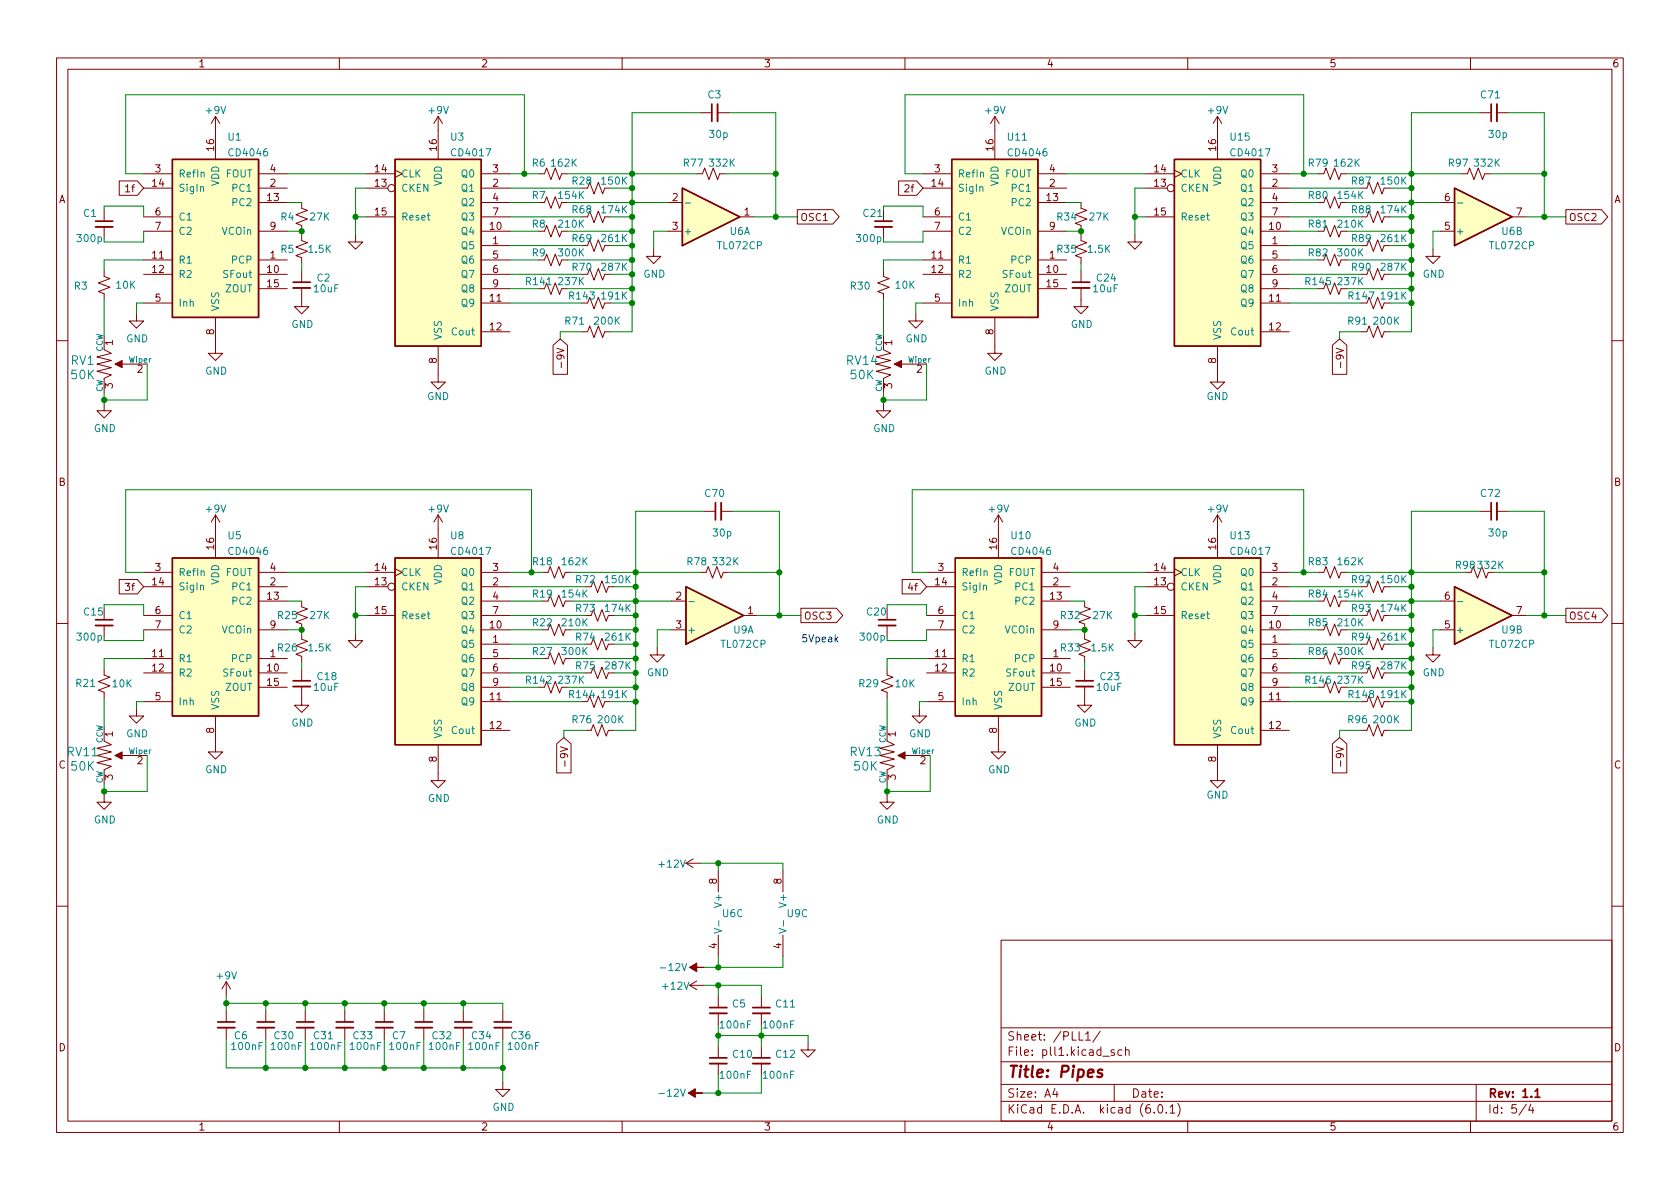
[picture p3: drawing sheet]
<svg xmlns="http://www.w3.org/2000/svg" width="297mm" height="210mm" viewBox="0 0 297 210" stroke-linecap="round" stroke-linejoin="round" font-family="sans-serif">
<g fill="none" stroke="#840000" stroke-width=".18">
<path d="M10 10.2h277v190.1h-277zM12 12.2h273v186.1h-273zM60 10.2v2M110 10.2v2M123.8 19.9h2.1M126.9 19.9h2M160 10.2v2M210 10.2v2M260 10.2v2M261.6 19.9h2.1M264.7 19.9h2M18.4 37.1v2"/>
<path d="M21.1 32h3.2l1.1 1.3-1.1 1.2h-3.2zM25.4 30.7h5.1M25.4 38.3h5.1M25.4 33.3h5.1M38.1 20.6l-.8 1.2M38.1 20.6v7.6M38.1 20.6l.8 1.2M45.7 30.7h5.1M45.7 35.8h5.1M45.7 33.3h5.1M53.3 35.8v1l1.1 .4-2.1 .8 2.1 .7-2.1 .8 1 .4v1M64.8 30.7h5"/>
<path d="M64.8 38.3h5M64.8 33.3h3.8M69.8 30.1l1.3 .6-1.3 .7M77.5 20.6l-.8 1.2M77.5 20.6v7.6M77.5 20.6l.7 1.2M85.1 30.7h5.1M85.1 35.8h5.1M85.1 38.3h5.1M85.1 33.3h5.1M95.2 35.8h1.1l.3-1 .8 2 .8-2 .7 2 .4-1M95.2 30.7h1.1l.3-1 .8 2 .8-2 .7 2 .4-1h1"/>
<path d="M103.9 33.3l.4-1 .7 2 .8-2 .8 2 .3-1M103.9 38.3l.4-1 .7 2.1 .8-2.1 .8 2.1 .3-1.1h1M118.1 35.8h2.5M123.2 30.7h1l.4-1 .7 2 .8-2 .8 2 .4-1h1M130.8 38.3h2.5M141 37.1h6.3l1.1 1.2-1.1 1.3h-6.3zM156.2 37.1v2M158.9 32h3.2l1.1 1.3-1.1 1.2h-3.2zM163.2 30.7h5.1M163.2 38.3h5.1M163.2 33.3h5.1M175.9 20.6l-.8 1.2"/>
<path d="M175.9 20.6v7.6M175.9 20.6l.8 1.2M183.5 30.7h5.1M183.5 35.8h5.1M183.5 33.3h5.1M191.1 35.8v1l1.1 .4-2.1 .8 2.1 .7-2.1 .8 1 .4v1M202.6 30.7h5M202.6 38.3h5M202.6 33.3h3.8M207.6 30.1l1.3 .6-1.3 .7M215.3 20.6v7.6M215.3 20.6l-.8 1.2"/>
<path d="M215.3 20.6l.7 1.2M222.9 30.7h5.1M222.9 35.8h5.1M222.9 38.3h5.1M222.9 33.3h5.1M233 30.7h1.1l.3-1 .8 2 .8-2 .7 2 .4-1h1M234.1 35.8l.3-1 .8 2 .8-2 .7 2 .4-1M241.7 33.3l.4-1 .7 2 .8-2 .7 2 .4-1M241.7 38.3l.4-1 .7 2.1 .8-2.1 .7 2.1 .4-1.1h1M254.6 35.8h2.6M258.4 30.7h1.1l.3-1 .8 2 .8-2 .7 2 .4-1h1M267.3 38.3h2.6"/>
<path d="M276.9 37.1h6.2l1.2 1.2-1.2 1.3h-6.2zM18.4 47.9v1l1 .4-2 .7 2 .8-2 .8 1 .3v1.1M18.4 59.3v2.5l1.3 .7-2.6 .6 2.6 .6-2.6 .7 2.6 .6-2.6 .7 2.6 .6-1.3 .6v2.6M18.4 40.1v2.1M24.1 55.5v1.3h1.3l-1.3 1.2-1.2-1.2h1.2M25.4 40.9h5.1M25.4 53.6h5.1M25.4 46h5.1M25.4 48.5h5.1M38.1 56.1v6.4h1.3l-1.3 1.2-1.3-1.2h1.3M45.7 40.9h5.1M45.7 46h5.1"/>
<path d="M45.7 48.5h5.1M45.7 51h5.1M53.3 41.5v1l1.1 .4-2.1 .8 2.1 .7-2.1 .8 1 .4v1M53.3 50.9v3.3h1.3l-1.3 1.3-1.2-1.3h1.2M53.3 47.9v2M62.9 41.5v1.3h1.2l-1.2 1.3-1.3-1.3h1.3M85.1 40.9h5.1M85.1 58.7h5.1M85.1 53.6h5.1M85.1 43.4h5.1M85.1 46h5.1M85.1 48.5h5.1"/>
<path d="M85.1 51h5.1M95.2 51h1.1l.3-1 .8 2.1 .8-2.1 .7 2.1 .4-1.1M96.3 40.9l.3-1 .8 2 .8-2 .7 2 .4-1M96.3 46l.3-1 .8 2 .8-2 .7 2 .4-1M102.9 58.7h1l.4-1 .7 2 .8-2 .8 2 .3-1h1M103.9 43.4l.4-1 .7 2 .8-2 .8 2 .3-1M103.9 48.5l.4-1 .7 2 .8-2 .8 2 .3-1M103.9 53.6l.4-1 .7 2 .8-2 .8 2 .3-1M115.6 44.1v1.2h1.2l-1.2 1.3-1.3-1.3h1.3M118.1 40.9h2.5M156.2 59.3v2.5l1.3 .7-2.6 .6 2.6 .6-2.6 .7 2.6 .6-2.6 .7 2.6 .6-1.3 .6v2.6M156.2 47.9v1l1 .4-2 .7 2 .8-2 .8 1 .3v1.1"/>
<path d="M156.2 40.1v2.1M161.9 55.5v1.3h1.3l-1.3 1.2-1.2-1.2h1.2M163.2 40.9h5.1M163.2 53.6h5.1M163.2 46h5.1M163.2 48.5h5.1M175.9 56.1v6.4h1.3l-1.3 1.2-1.3-1.2h1.3M183.5 40.9h5.1M183.5 46h5.1M183.5 48.5h5.1M183.5 51h5.1M191.1 50.9v3.3h1.3l-1.3 1.3-1.2-1.3h1.2"/>
<path d="M191.1 41.5v1l1.1 .4-2.1 .8 2.1 .7-2.1 .8 1 .4v1M191.1 47.9v2M200.7 41.5v1.3h1.2l-1.2 1.3-1.3-1.3h1.3M222.9 40.9h5.1M222.9 58.7h5.1M222.9 53.6h5.1M222.9 43.4h5.1M222.9 46h5.1M222.9 48.5h5.1M222.9 51h5.1M234.1 40.9l.3-1 .8 2 .8-2 .7 2 .4-1M234.1 46l.3-1 .8 2 .8-2 .7 2 .4-1"/>
<path d="M234.1 51l.3-1 .8 2.1 .8-2.1 .7 2.1 .4-1.1M240.7 58.7h1l.4-1 .7 2 .8-2 .7 2 .4-1h1M240.7 53.6h1l.4-1 .7 2 .8-2 .7 2 .4-1M241.7 43.4l.4-1 .7 2 .8-2 .7 2 .4-1M241.7 48.5l.4-1 .7 2 .8-2 .7 2 .4-1M253.4 44.1v1.2h1.2l-1.2 1.3-1.3-1.3h1.3M254.6 40.9h2.6M10 60.2h2M18.4 71.4v1.2h1.3l-1.3 1.3-1.3-1.3h1.3M21.6 64.4h4.4M77.5 61.2v6.4h1.2l-1.2 1.2-1.3-1.2h1.3M97.8 61l1.3-1.1 1.2 1.1v5.2h-2.5z"/>
<path d="M99.2 64v1M156.2 71.4v1.2h1.3l-1.3 1.3-1.3-1.3h1.3M159.4 64.4h4.4M215.3 61.2v6.4h1.2l-1.2 1.2-1.3-1.2h1.3M235.6 61l1.3-1.1 1.2 1.1v5.2h-2.5zM237 64v1M285 60.2h2M38.1 91.1v7.6M38.1 91.1l-.8 1.2M38.1 91.1l.8 1.2M77.5 91.1v7.6M77.5 91.1l-.8 1.2"/>
<path d="M77.5 91.1l.7 1.2M124.5 90.4h2M127.5 90.4h2M176.5 91.1l-.7 1.2M176.5 91.1v7.6M176.5 91.1l.8 1.2M215.3 91.1v7.6M215.3 91.1l-.8 1.2M215.3 91.1l.7 1.2M261.6 90.4h2.1M264.7 90.4h2M10 110.2h2"/>
<path d="M18.4 118.4v1l1 .4-2 .7 2 .8-2 .7 1 .4v1M18.4 107.6v2M18.4 110.6v2M21.1 102.5h3.2l1.1 1.3-1.1 1.2h-3.2zM25.4 108.8h5.1M25.4 111.4h5.1M25.4 103.8h5.1M25.4 101.2h5.1M25.4 116.5h5.1M25.4 119h5.1M45.7 111.4h5.1M45.7 106.3h5.1"/>
<path d="M45.7 103.8h5.1M45.7 101.2h5.1M45.7 116.5h5.1M45.7 119h5.1M53.3 106.3v1l1.1 .4-2.1 .8 2.1 .7-2.1 .8 1 .4v1M53.3 112v1l1.1 .4-2.1 .8 2.1 .7-2.1 .8 1 .4v1M53.3 118.4v2M62.9 112v1.3h1.2l-1.2 1.2-1.3-1.2h1.3M64.8 108.8h5M64.8 103.8h3.8M64.8 101.2h5M69.8 100.6l1.3 .6-1.3 .6"/>
<path d="M85.1 108.8h5.1M85.1 111.4h5.1M85.1 106.3h5.1M85.1 113.9h5.1M85.1 103.8h5.1M85.1 101.2h5.1M85.1 116.5h5.1M85.1 119h5.1M95.9 116.5h1l.4-1.1 .7 2.1 .8-2.1 .8 2.1 .3-1M95.9 111.4h1l.4-1 .7 2 .8-2 .8 2 .3-1M95.9 101.2h1l.4-1 .7 2 .8-2 .8 2 .3-1h1.1M96.9 106.3l.4-1 .7 2 .8-2 .8 2 .3-1"/>
<path d="M103.5 113.9h1l.4-1 .8 2 .7-2 .8 2 .4-1M103.5 103.8h1l.4-1.1 .8 2.1 .7-2.1 .8 2.1 .4-1M104.5 119l.4-1 .8 2 .7-2 .8 2 .4-1M104.5 108.8l.4-1 .8 2 .7-2 .8 2 .4-1h1M116.2 114.5v1.3h1.3l-1.3 1.3-1.3-1.3h1.3M118.7 111.4h2.6M118.7 106.3h2.6M123.8 101.2h1l.4-1 .8 2 .7-2 .8 2 .4-1h1M131.4 108.8h2.6M141.6 107.6h6.3l1.1 1.2-1.1 1.3h-6.3zM156.8 118.4v1l1.1 .4-2.1 .7 2.1 .8-2.1 .7 1 .4v1M156.8 107.6v2"/>
<path d="M156.8 110.6v2M159.5 102.5h3.2l1.1 1.3-1.1 1.2h-3.2zM163.8 108.8h5.1M163.8 111.4h5.1M163.8 103.8h5.1M163.8 101.2h5.1M163.8 116.5h5.1M163.8 119h5.1M184.1 111.4h5.1M184.1 106.3h5.1M184.1 103.8h5.1M184.1 101.2h5.1"/>
<path d="M184.1 116.5h5.1M184.1 119h5.1M191.8 106.3v1l1 .4-2 .8 2 .7-2 .8 1 .4v1M191.8 112v1l1 .4-2 .8 2 .7-2 .8 1 .4v1M191.8 118.4v2M200.7 112v1.3h1.2l-1.2 1.2-1.3-1.2h1.3M202.6 108.8h5M202.6 103.8h3.8M202.6 101.2h5M207.6 100.6l1.3 .6-1.3 .6M222.9 108.8h5.1M222.9 111.4h5.1"/>
<path d="M222.9 106.3h5.1M222.9 113.9h5.1M222.9 103.8h5.1M222.9 101.2h5.1M222.9 116.5h5.1M222.9 119h5.1M233 101.2h1.1l.3-1 .8 2 .8-2 .7 2 .4-1h1M234.1 111.4l.3-1 .8 2 .8-2 .7 2 .4-1M234.1 106.3l.3-1 .8 2 .8-2 .7 2 .4-1M234.1 116.5l.3-1.1 .8 2.1 .8-2.1 .7 2.1 .4-1M241.7 119l.4-1 .7 2 .8-2 .7 2 .4-1M241.7 108.8l.4-1 .7 2 .8-2 .7 2 .4-1h1"/>
<path d="M241.7 113.9l.4-1 .7 2 .8-2 .7 2 .4-1M241.7 103.8l.4-1.1 .7 2.1 .8-2.1 .7 2.1 .4-1M253.4 114.5v1.3h1.2l-1.2 1.3-1.3-1.3h1.3M254.6 111.4h2.6M254.6 106.3h2.6M260.1 101.2l.4-1 .7 2 .8-2 .8 2 .3-1M267.3 108.8h2.6M276.9 107.6h6.2l1.2 1.2-1.2 1.3h-6.2zM285 110.2h2M18.4 128.5v2.6l1.3 .6-2.6 .6 2.6 .7-2.6 .6 2.6 .6-2.6 .7 2.6 .6-1.3 .6v2.6M21.6 133.6h4.4M24.1 125.3v1.3h1.3l-1.3 1.3-1.2-1.3h1.2"/>
<path d="M25.4 124.1h5.1M38.1 126.6v6.4h1.3l-1.3 1.2-1.3-1.2h1.3M45.7 121.5h5.1M53.3 121.4v3.3h1.3l-1.3 1.3-1.2-1.3h1.2M77.5 131.7v6.3h1.2l-1.2 1.3-1.3-1.3h1.3M85.1 129.2h5.1M85.1 124.1h5.1M85.1 121.5h5.1M95.2 121.5h1.1l.3-1 .8 2 .8-2 .7 2 .4-1M98.4 131.5l1.3-1.1 1.3 1.1v5.2h-2.6zM99.9 134.5v1M102.9 124.1h1l.4-1 .7 2 .8-2 .8 2 .3-1"/>
<path d="M103.5 129.2h1l.4-1.1 .8 2.1 .7-2.1 .8 2.1 .4-1h1M156.8 128.5v2.6l1.3 .6-2.5 .6 2.5 .7-2.5 .6 2.5 .6-2.5 .7 2.5 .6-1.3 .6v2.6M160 133.6h4.5M162.6 125.3v1.3h1.2l-1.2 1.3-1.3-1.3h1.3M163.8 124.1h5.1M176.5 126.6v6.4h1.3l-1.3 1.2-1.2-1.2h1.2M184.1 121.5h5.1M191.8 121.4v3.3h1.2l-1.2 1.3-1.3-1.3h1.3M215.3 131.7v6.3h1.2l-1.2 1.3-1.3-1.3h1.3M222.9 129.2h5.1M222.9 124.1h5.1M222.9 121.5h5.1"/>
<path d="M234.1 121.5l.3-1 .8 2 .8-2 .7 2 .4-1M235.6 131.5l1.3-1.1 1.2 1.1v5.2h-2.5zM237 134.5v1M240.7 129.2h1l.4-1.1 .7 2.1 .8-2.1 .7 2.1 .4-1h1M241.7 124.1l.4-1 .7 2 .8-2 .7 2 .4-1M18.4 140.6v1.3h1.3l-1.3 1.2-1.3-1.2h1.3M121.3 152.6l1.3 .8M121.3 152.6h2.5M122.6 151.9l-1.3 .7M127 153.9v3.8M138.4 153.9v3.8M156.8 140.6v1.3h1.3l-1.3 1.2-1.2-1.2h1.2"/>
<path d="M10 160.2h2M40 173.6l-.8 1.3M40 173.6v2.5M40 178.7v2M40 173.6l.8 1.3M47 178.7v2M54 178.7v2M61 178.7v2M67.9 178.7v2M74.9 178.7v2M81.9 178.7v2M88.9 178.7v2"/>
<path d="M121.9 174.2l1.3 .8M121.9 174.2h2.6M123.2 173.5l-1.3 .7M127 165.3v3.9M127 176.1v2.1M127 179.2v2M134.6 176.1v2.1M134.6 179.2v2M138.4 165.3v3.9M177 166.3h108v32h-108zM285 160.2h2M40 181.7v2.1"/>
<path d="M47 181.7v2.1M54 181.7v2.1M60 198.3v2M61 181.7v2.1M67.9 181.7v2.1M74.9 181.7v2.1M81.9 181.7v2.1M88.9 191.4v1.3h1.3l-1.3 1.2-1.3-1.2h1.3M88.9 181.7v2.1M110 198.3v2M127 185v2.1M127 188.1v2"/>
<path d="M134.6 185v2.1M134.6 188.1v2M142.9 184.4v1.3h1.2l-1.2 1.2-1.3-1.2h1.3M160 198.3v2M177 194.8h108M177 191.8h108M177 187.8h108M177 181.8h108M186.5 192.5l-.4 1h1M186.9 193v1M190.8 182.4v1.5h.7M191.9 182.9l.5-.5v1.5"/>
<path d="M191.9 183.9h.9M194.5 182.4l-1.3 1.9M197 191.8v3M197 185.7l-.4-.1-.2 .2 .1 .3 .5 .1v.4h-.6M198.4 185.7l-.5-.1-.3 .3v.4l.2 .3h.6M199 185.8l.2-.2 .4 .1v.9M199 185.1v1.5M204.1 196.7v.1M204.9 195.4l.2-.1a.81 .81 0 0 1 .6 .7 .81 .81 0 0 1-.3 .8h-.2a.81 .81 0 0 1-.6-.6 .81 .81 0 0 1 .3-.8zM206.2 196.7v.1M206.9 195.8l.4-.5v1.5M206.9 196.8h.8"/>
<path d="M208.2 195.1a1.72 1.72 0 0 1 0 2.3M210 198.3v2M260 198.3v2M261 191.8v6.5M269.9 195.3l-1.3 1.9M270.6 195.3l-.3 1h.9M271 195.8v1"/>
<circle cx="69.2" cy="33.3" r=".63"/>
<circle cx="207" cy="33.3" r=".63"/>
<circle cx="69.2" cy="103.8" r=".63"/>
<circle cx="207" cy="103.8" r=".63"/>
</g>
<g fill="none" stroke="#840000" stroke-width=".3">
<path d="M125.9 18.4v3.1M263.7 18.4v3.1M16.9 39.1h3M154.7 39.1h3M51.8 49.9h3.1M189.6 49.9h3.1M126.5 88.9v3M263.7 88.9v3M16.9 109.6h3M155.3 109.6h3.1M51.8 120.4h3.1M190.2 120.4h3.1"/>
<path d="M125.5 178.2h3M133.1 178.2h3M38.5 180.7h3M45.5 180.7h3M52.5 180.7h3M59.4 180.7h3.1M66.4 180.7h3.1M73.4 180.7h3.1M80.4 180.7h3M87.4 180.7h3M125.5 187.1h3M133.1 187.1h3"/>
<path d="M271.4 193l.4-.5v1.5M271.4 194h.9"/>
</g>
<path d="M194.9 189.2a.49 .49 0 0 0-.8 .3l.1 .2 .6 .2 .1 .2-.1 .3-.2 .1-.6-.1" fill="none" stroke="#840000" stroke-width=".4"/>
<g fill="#ffffc2" stroke="#ffffc2" stroke-width=".18">
<path d="M257.2 103.8l10.1 5-10.1 5.1z"/>
<path d="M257.2 33.3l10.1 5-10.1 5.1z"/>
<path d="M207.6 98.7h15.3v33h-15.3z"/>
<path d="M207.6 28.2h15.3v33h-15.3z"/>
<path d="M69.8 28.2h15.3v33h-15.3z"/>
<path d="M168.3 28.2h15.2v27.9h-15.2z"/>
<path d="M168.9 98.7h15.2v27.9h-15.2z"/>
<path d="M30.5 28.2h15.2v27.9h-15.2z"/>
<path d="M69.8 98.7h15.3v33h-15.3z"/>
<path d="M30.5 98.7h15.2v27.9h-15.2z"/>
<path d="M120.6 33.3l10.2 5-10.2 5.1z"/>
<path d="M121.3 103.8l10.1 5-10.1 5.1z"/>
</g>
<path d="M30.5 28.2h15.2v27.9h-15.2zM69.8 28.2h15.3v33h-15.3zM120.6 33.3l10.2 5-10.2 5.1zM168.3 28.2h15.2v27.9h-15.2zM207.6 28.2h15.3v33h-15.3zM257.2 33.3l10.1 5-10.1 5.1zM30.5 98.7h15.2v27.9h-15.2zM69.8 98.7h15.3v33h-15.3zM168.9 98.7h15.2v27.9h-15.2zM207.6 98.7h15.3v33h-15.3zM121.3 103.8l10.1 5-10.1 5.1zM257.2 103.8l10.1 5-10.1 5.1z" fill="none" stroke="#840000" stroke-width=".25"/>
<path d="M121.2 35.9h.9M257.7 35.9h.9M121.8 106.4h1M257.7 106.4h.9M126.3 164.2l1.3 .4-1.3 .4M127.1 162.8v1M137.7 164.2l1.3 .4-1.3 .4M138.5 162.8v1" fill="none" stroke="#008484" stroke-width=".18"/>
<g fill="#840000" stroke="#840000" stroke-width=".18">
<path d="M158.1 64.4l1.3-.7v1.3z"/>
<path d="M20.3 64.4l1.3-.7v1.3z"/>
<path d="M20.3 133.6l1.3-.6v1.2z"/>
<path d="M158.7 133.6l1.3-.6v1.2z"/>
<path d="M121.9 171.1l1.3-.8v.8h1.3h-1.3v.7z"/>
<path d="M121.7 193.3l1.2-.8v.8h1.3h-1.3v.8z"/>
</g>
<g fill="none" stroke="#840000" stroke-width=".33">
<path d="M126.9 18.4v3.1M264.7 18.4v3.1M16.9 40.1h3M51.8 50.9h3.1M154.7 40.1h3M189.6 50.9h3.1M127.5 88.9v3M264.7 88.9v3M16.9 110.6h3M155.3 110.6h3.1M51.8 121.4h3.1M190.2 121.4h3.1"/>
<path d="M125.5 179.2h3M133.1 179.2h3M38.5 181.7h3M45.5 181.7h3M52.5 181.7h3M59.4 181.7h3.1M66.4 181.7h3.1M73.4 181.7h3.1M80.4 181.7h3M87.4 181.7h3M125.5 188.1h3M133.1 188.1h3"/>
</g>
<g fill="none" stroke="#008400" stroke-width=".18">
<path d="M123.8 19.9h-12v38.8h-3.9M128.9 19.9h8.3v18.4M261.6 19.9h-12v38.8h-3.9M266.7 19.9h6.3v18.4M18.4 37.1v-.7h7v1.9M25.4 30.7h-3.2v-13.9h70.5v13.9M50.8 35.8h2.5M50.8 30.7h14M62.9 38.3h1.9M64.8 33.3h-1.9v8.2M90.2 35.8h5M90.2 30.7h5"/>
<path d="M90.2 38.3h12.7M90.2 33.3h12.7M100.3 35.8h17.8M100.3 30.7h22.9M107.9 38.3h3.9M107.9 33.3h3.9M128.3 30.7h8.9M133.3 38.3h7.7M156.2 36.4h7v1.9M163.2 30.7h-3.2v-13.9h70.5v13.9M188.6 35.8h2.5M188.6 30.7h14"/>
<path d="M200.7 38.3h1.9M202.6 33.3h-1.9v8.2M228 35.8h5M228 30.7h5M228 38.3h12.7M228 33.3h12.7M238.1 35.8h16.5M238.1 30.7h20.3M245.7 38.3h3.9M245.7 33.3h3.9M263.5 30.7h9.5M269.9 38.3h7"/>
<path d="M18.4 53v6.3M25.4 46h-7v1.9M25.4 53.6h-1.3v1.9M25.4 40.9v1.9h-7v-.6M50.8 40.9h2.5v.6M53.3 46.6v1.3M90.2 40.9h5M90.2 46h5M90.2 53.6h12.7M90.2 43.4h12.7M90.2 51h5M90.2 48.5h12.7"/>
<path d="M100.3 40.9h11.5M100.3 46h11.5M100.3 51h11.5M102.9 58.7h-3.8v1.2M107.9 53.6h3.9M107.9 43.4h3.9M107.9 48.5h3.9M118.1 40.9h-2.5v3.2M156.2 53v6.3M163.2 40.9v1.9h-7v-.6M163.2 46h-7v1.9M163.2 53.6h-1.3v1.9"/>
<path d="M188.6 40.9h2.5v.6M191.1 46.6v1.3M228 40.9h5M228 46h5M228 53.6h12.7M228 43.4h12.7M228 51h5M228 48.5h12.7M238.1 40.9h11.5M238.1 46h11.5M238.1 51h11.5M240.7 58.7h-3.8v1.2"/>
<path d="M245.7 53.6h3.9M245.7 43.4h3.9M245.7 48.5h3.9M254.6 40.9h-1.2v3.2M18.4 69.5v1.9M26 64.4v6.3h-7.6M156.2 69.5v1.9M163.8 64.4v6.3h-7.6M124.5 90.4h-12.1v38.8h-3.8M129.5 90.4h8.3v18.4M261.6 90.4h-12v38.8h-3.9M266.7 90.4h6.3v18.4"/>
<path d="M18.4 106.9h7v1.9M25.4 101.2h-3.2v-14.6h71.8v14.6M25.4 116.5h-7v1.9M25.4 111.4v1.9h-7v-.7M50.8 101.2h14M50.8 111.4h2.5v.6M50.8 106.3h2.5M53.3 117.1v1.3M62.9 108.8h1.9M64.8 103.8h-1.9v8.2M90.2 101.2h5.7M90.2 111.4h5.7"/>
<path d="M90.2 103.8h13.3M90.2 108.8h13.3M90.2 116.5h5.7M90.2 106.3h5.7M90.2 119h13.3M90.2 113.9h13.3M101 101.2h22.8M101 111.4h11.4M101 116.5h11.4M101 106.3h17.7M108.6 103.8h3.8M108.6 108.8h3.8"/>
<path d="M108.6 119h3.8M108.6 113.9h3.8M118.7 111.4h-2.5v3.1M128.9 101.2h8.9M134 108.8h7.6M156.8 106.9h7v1.9M163.8 101.2h-2.5v-14.6h69.2v14.6M163.8 111.4v1.9h-7v-.7M163.8 116.5h-7v1.9M189.2 101.2h13.4M189.2 111.4h2.6v.6M189.2 106.3h2.6"/>
<path d="M191.8 117.1v1.3M200.7 108.8h1.9M202.6 103.8h-1.9v8.2M228 101.2h5M228 111.4h5M228 103.8h12.7M228 108.8h12.7M228 116.5h5M228 106.3h5M228 119h12.7M228 113.9h12.7M238.1 101.2h21"/>
<path d="M238.1 111.4h11.5M238.1 116.5h11.5M238.1 106.3h16.5M245.7 103.8h3.9M245.7 108.8h3.9M245.7 119h3.9M245.7 113.9h3.9M254.6 111.4h-1.2v3.1M264.2 101.2h8.8M269.9 108.8h7M18.4 123.4v5.1M18.4 138.7v1.9"/>
<path d="M25.4 124.1h-1.3v1.2M26 133.6v6.3h-7.6M90.2 124.1h12.7M90.2 121.5h5M100.3 121.5h12.1M103.5 129.2h-3.8v1.2M107.9 124.1h4.5M156.8 123.4v5.1M156.8 138.7v1.9M163.8 124.1h-1.2v1.2M164.5 133.6v6.3h-7.7M228 124.1h12.7"/>
<path d="M228 121.5h5M238.1 121.5h11.5M240.7 129.2h-3.8v1.2M245.7 124.1h3.9M123.8 152.6h14.6v1.3M127 152.6v1.3M40 177.4h48.9v1.3M40 176.1v2.6M47 177.4v1.3M54 177.4v1.3M61 177.4v1.3M67.9 177.4v1.3"/>
<path d="M74.9 177.4v1.3M81.9 177.4v1.3M124.5 174.2h10.1v1.9M127 169.2v1.9M127 174.2v1.9M138.4 169.2v1.9h-13.9M40 183.8v5h48.9M47 183.8v5M54 183.8v5M61 183.8v5M67.9 183.8v5M74.9 183.8v5"/>
<path d="M81.9 183.8v5M88.9 183.8v7.6M127 181.2v3.8M127 190.1v3.2M127 183.1h15.9v1.3M134.6 181.2v3.8M134.6 190.1v3.2h-10.4"/>
</g>
<g fill="#008400" stroke="#008400" stroke-width=".18">
<circle cx="230.5" cy="30.7" r=".46"/>
<circle cx="156.2" cy="70.7" r=".46"/>
<circle cx="137.2" cy="38.3" r=".46"/>
<circle cx="137.2" cy="30.7" r=".46"/>
<circle cx="200.7" cy="38.3" r=".46"/>
<circle cx="191.1" cy="40.9" r=".46"/>
<circle cx="249.6" cy="119" r=".46"/>
<circle cx="249.6" cy="121.5" r=".46"/>
<circle cx="249.6" cy="124.1" r=".46"/>
<circle cx="249.6" cy="108.8" r=".46"/>
<circle cx="273" cy="108.8" r=".46"/>
<circle cx="249.6" cy="101.2" r=".46"/>
<circle cx="249.6" cy="106.3" r=".46"/>
<circle cx="249.6" cy="103.8" r=".46"/>
<circle cx="230.5" cy="101.2" r=".46"/>
<circle cx="249.6" cy="51" r=".46"/>
<circle cx="249.6" cy="53.6" r=".46"/>
<circle cx="273" cy="101.2" r=".46"/>
<circle cx="111.8" cy="30.7" r=".46"/>
<circle cx="111.8" cy="33.3" r=".46"/>
<circle cx="200.7" cy="108.8" r=".46"/>
<circle cx="191.8" cy="111.4" r=".46"/>
<circle cx="249.6" cy="116.5" r=".46"/>
<circle cx="249.6" cy="113.9" r=".46"/>
<circle cx="249.6" cy="111.4" r=".46"/>
<circle cx="249.6" cy="33.3" r=".46"/>
<circle cx="249.6" cy="30.7" r=".46"/>
<circle cx="249.6" cy="35.8" r=".46"/>
<circle cx="249.6" cy="40.9" r=".46"/>
<circle cx="249.6" cy="38.3" r=".46"/>
<circle cx="249.6" cy="48.5" r=".46"/>
<circle cx="249.6" cy="43.4" r=".46"/>
<circle cx="249.6" cy="46" r=".46"/>
<circle cx="273" cy="30.7" r=".46"/>
<circle cx="273" cy="38.3" r=".46"/>
<circle cx="112.4" cy="101.2" r=".46"/>
<circle cx="112.4" cy="103.8" r=".46"/>
<circle cx="111.8" cy="53.6" r=".46"/>
<circle cx="111.8" cy="51" r=".46"/>
<circle cx="111.8" cy="43.4" r=".46"/>
<circle cx="112.4" cy="106.3" r=".46"/>
<circle cx="62.9" cy="38.3" r=".46"/>
<circle cx="53.3" cy="40.9" r=".46"/>
<circle cx="18.4" cy="70.7" r=".46"/>
<circle cx="94" cy="101.2" r=".46"/>
<circle cx="111.8" cy="46" r=".46"/>
<circle cx="111.8" cy="48.5" r=".46"/>
<circle cx="111.8" cy="40.9" r=".46"/>
<circle cx="92.7" cy="30.7" r=".46"/>
<circle cx="111.8" cy="38.3" r=".46"/>
<circle cx="111.8" cy="35.8" r=".46"/>
<circle cx="112.4" cy="119" r=".46"/>
<circle cx="112.4" cy="124.1" r=".46"/>
<circle cx="112.4" cy="116.5" r=".46"/>
<circle cx="112.4" cy="121.5" r=".46"/>
<circle cx="137.8" cy="108.8" r=".46"/>
<circle cx="137.8" cy="101.2" r=".46"/>
<circle cx="112.4" cy="111.4" r=".46"/>
<circle cx="112.4" cy="108.8" r=".46"/>
<circle cx="112.4" cy="113.9" r=".46"/>
<circle cx="156.8" cy="139.9" r=".46"/>
<circle cx="81.9" cy="177.4" r=".46"/>
<circle cx="67.9" cy="177.4" r=".46"/>
<circle cx="74.9" cy="177.4" r=".46"/>
<circle cx="88.9" cy="188.8" r=".46"/>
<circle cx="74.9" cy="188.8" r=".46"/>
<circle cx="81.9" cy="188.8" r=".46"/>
<circle cx="67.9" cy="188.8" r=".46"/>
<circle cx="127" cy="183.1" r=".46"/>
<circle cx="134.6" cy="183.1" r=".46"/>
<circle cx="127" cy="152.6" r=".46"/>
<circle cx="127" cy="171.1" r=".46"/>
<circle cx="127" cy="174.2" r=".46"/>
<circle cx="127" cy="193.3" r=".46"/>
<circle cx="18.4" cy="139.9" r=".46"/>
<circle cx="53.3" cy="111.4" r=".46"/>
<circle cx="62.9" cy="108.8" r=".46"/>
<circle cx="54" cy="177.4" r=".46"/>
<circle cx="54" cy="188.8" r=".46"/>
<circle cx="61" cy="188.8" r=".46"/>
<circle cx="47" cy="177.4" r=".46"/>
<circle cx="40" cy="177.4" r=".46"/>
<circle cx="61" cy="177.4" r=".46"/>
<circle cx="47" cy="188.8" r=".46"/>
</g>
<text font-size="2.8" fill="#840000" x="178" y="190.6">Title: Pipes</text>
<g font-size="2.1" fill="#008484">
<text x="12.5" y="64.5">RV1</text>
<text x="149.7" y="64.5">RV14</text>
<text x="12.7" y="67.1">50K</text>
<text x="150.5" y="67.1">50K</text>
<text x="12" y="133.7">RV11</text>
<text x="12.7" y="136.3">50K</text>
<text x="150.4" y="133.7">RV13</text>
<text x="151.1" y="136.3">50K</text>
</g>
<g font-size="2.1" fill="#840000">
<text x="178" y="184">Sheet: /PLL1/</text>
<text x="178" y="186.7">File: pll1.kicad_sch</text>
<text x="178" y="196.9">KiCad E.D.A. kicad (6.0.1)</text>
<text x="178" y="194.1">Size: A4</text>
<text x="200" y="194.1">Date:</text>
<text x="263" y="194.1">Rev: 1.1</text>
<text x="263" y="196.9">Id: 5/4</text>
</g>
<g font-size="1.8" fill="#840000">
<text x="35" y="11.9">1</text>
<text x="85" y="11.9">2</text>
<text x="135" y="11.9">3</text>
<text x="185" y="11.9">4</text>
<text x="235" y="11.9">5</text>
<text x="285" y="11.9">6</text>
<text x="37.8" y="26.6" transform="rotate(-90 37.8 26.6)">16</text>
<text x="77.2" y="26.6" transform="rotate(-90 77.2 26.6)">16</text>
<text x="175.6" y="26.6" transform="rotate(-90 175.6 26.6)">16</text>
<text x="215" y="26.6" transform="rotate(-90 215 26.6)">16</text>
<text x="10.3" y="35.9">A</text>
<text x="22.4" y="34">1f</text>
<text x="27" y="33">14</text>
<text x="27.4" y="30.5">3</text>
<text x="47.3" y="35.6">13</text>
<text x="47.8" y="33">2</text>
<text x="47.8" y="30.5">4</text>
<text x="66.3" y="33">13</text>
<text x="66.3" y="30.5">14</text>
<text x="87.1" y="33">2</text>
<text x="87.1" y="30.5">3</text>
<text x="87.1" y="35.6">4</text>
<text x="118.9" y="35.6">2</text>
<text x="160.2" y="34">2f</text>
<text x="164.8" y="33">14</text>
<text x="165.2" y="30.5">3</text>
<text x="185.1" y="35.6">13</text>
<text x="185.6" y="33">2</text>
<text x="185.6" y="30.5">4</text>
<text x="204.1" y="33">13</text>
<text x="204.1" y="30.5">14</text>
<text x="224.9" y="33">2</text>
<text x="224.9" y="30.5">3</text>
<text x="224.9" y="35.6">4</text>
<text x="255.4" y="35.6">6</text>
<text x="285.3" y="35.9">A</text>
<text x="27.4" y="38.1">6</text>
<text x="27.4" y="40.6">7</text>
<text x="47.8" y="40.6">9</text>
<text x="66.3" y="38.1">15</text>
<text x="86.6" y="40.6">10</text>
<text x="87.1" y="38.1">7</text>
<text x="118.9" y="40.6">3</text>
<text x="131.6" y="38.1">1</text>
<text x="141.4" y="39.1">OSC1</text>
<text x="165.2" y="38.1">6</text>
<text x="165.2" y="40.6">7</text>
<text x="185.6" y="40.6">9</text>
<text x="204.1" y="38.1">15</text>
<text x="224.4" y="40.6">10</text>
<text x="224.9" y="38.1">7</text>
<text x="255.4" y="40.6">5</text>
<text x="268.1" y="38.1">7</text>
<text x="277.3" y="39.1">OSC2</text>
<text x="27" y="45.7">11</text>
<text x="47.8" y="45.7">1</text>
<text x="87.1" y="43.2">1</text>
<text x="87.1" y="45.7">5</text>
<text x="164.8" y="45.7">11</text>
<text x="185.6" y="45.7">1</text>
<text x="224.9" y="43.2">1</text>
<text x="224.9" y="45.7">5</text>
<text x="27" y="48.3">12</text>
<text x="27.4" y="53.3">5</text>
<text x="47.3" y="48.3">10</text>
<text x="47.3" y="50.8">15</text>
<text x="86.6" y="53.3">11</text>
<text x="87.1" y="48.3">6</text>
<text x="87.1" y="50.8">9</text>
<text x="164.8" y="48.3">12</text>
<text x="165.2" y="53.3">5</text>
<text x="185.1" y="48.3">10</text>
<text x="185.1" y="50.8">15</text>
<text x="224.4" y="53.3">11</text>
<text x="224.9" y="48.3">6</text>
<text x="224.9" y="50.8">9</text>
<text x="37.8" y="59.2" transform="rotate(-90 37.8 59.2)">8</text>
<text x="86.6" y="58.4">12</text>
<text x="175.6" y="59.2" transform="rotate(-90 175.6 59.2)">8</text>
<text x="224.4" y="58.4">12</text>
<text x="19.9" y="61.1" transform="rotate(-90 19.9 61.1)">1</text>
<text x="24.3" y="65.9">2</text>
<text x="77.2" y="64.2" transform="rotate(-90 77.2 64.2)">8</text>
<text x="99.8" y="64.1" transform="rotate(-90 99.8 64.1)">-9V</text>
<text x="157.7" y="61.1" transform="rotate(-90 157.7 61.1)">1</text>
<text x="162.1" y="65.9">2</text>
<text x="215" y="64.2" transform="rotate(-90 215 64.2)">8</text>
<text x="237.6" y="64.1" transform="rotate(-90 237.6 64.1)">-9V</text>
<text x="19.9" y="68.7" transform="rotate(-90 19.9 68.7)">3</text>
<text x="157.7" y="68.7" transform="rotate(-90 157.7 68.7)">3</text>
<text x="10.3" y="85.9">B</text>
<text x="285.3" y="85.9">B</text>
<text x="27.4" y="101">3</text>
<text x="37.8" y="97.1" transform="rotate(-90 37.8 97.1)">16</text>
<text x="47.8" y="101">4</text>
<text x="66.3" y="101">14</text>
<text x="77.2" y="97.1" transform="rotate(-90 77.2 97.1)">16</text>
<text x="87.1" y="101">3</text>
<text x="165.9" y="101">3</text>
<text x="176.3" y="97.1" transform="rotate(-90 176.3 97.1)">16</text>
<text x="186.2" y="101">4</text>
<text x="204.1" y="101">14</text>
<text x="215" y="97.1" transform="rotate(-90 215 97.1)">16</text>
<text x="224.9" y="101">3</text>
<text x="22.4" y="104.5">3f</text>
<text x="27" y="103.5">14</text>
<text x="47.3" y="106">13</text>
<text x="47.8" y="103.5">2</text>
<text x="66.3" y="103.5">13</text>
<text x="87.1" y="103.5">2</text>
<text x="87.1" y="106">4</text>
<text x="119.5" y="106">2</text>
<text x="160.8" y="104.5">4f</text>
<text x="165.4" y="103.5">14</text>
<text x="185.7" y="106">13</text>
<text x="186.2" y="103.5">2</text>
<text x="204.1" y="103.5">13</text>
<text x="224.9" y="103.5">2</text>
<text x="224.9" y="106">4</text>
<text x="255.4" y="106">6</text>
<text x="27.4" y="108.6">6</text>
<text x="27.4" y="111.1">7</text>
<text x="47.8" y="111.1">9</text>
<text x="66.3" y="108.6">15</text>
<text x="86.6" y="111.1">10</text>
<text x="87.1" y="113.7">1</text>
<text x="87.1" y="108.6">7</text>
<text x="119.5" y="111.1">3</text>
<text x="132.2" y="108.6">1</text>
<text x="142.1" y="109.6">OSC3</text>
<text x="165.9" y="108.6">6</text>
<text x="165.9" y="111.1">7</text>
<text x="186.2" y="111.1">9</text>
<text x="204.1" y="108.6">15</text>
<text x="224.4" y="111.1">10</text>
<text x="224.9" y="113.7">1</text>
<text x="224.9" y="108.6">7</text>
<text x="255.4" y="111.1">5</text>
<text x="268.1" y="108.6">7</text>
<text x="277.3" y="109.6">OSC4</text>
<text x="27" y="116.2">11</text>
<text x="27" y="118.7">12</text>
<text x="47.3" y="118.7">10</text>
<text x="47.8" y="116.2">1</text>
<text x="87.1" y="116.2">5</text>
<text x="87.1" y="118.7">6</text>
<text x="165.4" y="116.2">11</text>
<text x="165.4" y="118.7">12</text>
<text x="185.7" y="118.7">10</text>
<text x="186.2" y="116.2">1</text>
<text x="224.9" y="116.2">5</text>
<text x="224.9" y="118.7">6</text>
<text x="27.4" y="123.8">5</text>
<text x="47.3" y="121.3">15</text>
<text x="86.6" y="123.8">11</text>
<text x="87.1" y="121.3">9</text>
<text x="165.9" y="123.8">5</text>
<text x="185.7" y="121.3">15</text>
<text x="224.4" y="123.8">11</text>
<text x="224.9" y="121.3">9</text>
<text x="19.9" y="130.3" transform="rotate(-90 19.9 130.3)">1</text>
<text x="37.8" y="129.6" transform="rotate(-90 37.8 129.6)">8</text>
<text x="86.6" y="128.9">12</text>
<text x="158.4" y="130.3" transform="rotate(-90 158.4 130.3)">1</text>
<text x="176.3" y="129.6" transform="rotate(-90 176.3 129.6)">8</text>
<text x="224.4" y="128.9">12</text>
<text x="10.3" y="135.9">C</text>
<text x="19.9" y="137.9" transform="rotate(-90 19.9 137.9)">3</text>
<text x="24.3" y="135.1">2</text>
<text x="77.2" y="134.7" transform="rotate(-90 77.2 134.7)">8</text>
<text x="100.4" y="134.6" transform="rotate(-90 100.4 134.6)">-9V</text>
<text x="158.4" y="137.9" transform="rotate(-90 158.4 137.9)">3</text>
<text x="162.7" y="135.1">2</text>
<text x="215" y="134.7" transform="rotate(-90 215 134.7)">8</text>
<text x="237.6" y="134.6" transform="rotate(-90 237.6 134.6)">-9V</text>
<text x="285.3" y="135.9">C</text>
<text x="126.7" y="156.3" transform="rotate(-90 126.7 156.3)">8</text>
<text x="138.2" y="156.3" transform="rotate(-90 138.2 156.3)">8</text>
<text x="126.7" y="167.7" transform="rotate(-90 126.7 167.7)">4</text>
<text x="138.2" y="167.7" transform="rotate(-90 138.2 167.7)">4</text>
<text x="10.3" y="185.9">D</text>
<text x="285.3" y="185.9">D</text>
<text x="35" y="199.9">1</text>
<text x="85" y="199.9">2</text>
<text x="135" y="199.9">3</text>
<text x="185" y="199.9">4</text>
<text x="235" y="199.9">5</text>
<text x="285" y="199.9">6</text>
</g>
<g font-size="1.8" fill="#008484">
<text x="125.2" y="17.4">C3</text>
<text x="261.9" y="17.4">C71</text>
<text x="36.5" y="20.1">+9V</text>
<text x="75.9" y="20.1">+9V</text>
<text x="174.3" y="20.1">+9V</text>
<text x="213.7" y="20.1">+9V</text>
<text x="40.3" y="24.9">U1</text>
<text x="40.6" y="27.6">CD4046</text>
<text x="79.7" y="24.9">U3</text>
<text x="80" y="27.6">CD4017</text>
<text x="94.1" y="29.5">R6</text>
<text x="97.6" y="29.5">162K</text>
<text x="120.9" y="29.5">R77</text>
<text x="125.5" y="24.4">30p</text>
<text x="125.5" y="29.5">332K</text>
<text x="178.2" y="24.9">U11</text>
<text x="178.4" y="27.6">CD4046</text>
<text x="217.6" y="24.9">U15</text>
<text x="217.8" y="27.6">CD4017</text>
<text x="231.4" y="29.5">R79</text>
<text x="236" y="29.5">162K</text>
<text x="256.2" y="29.5">R97</text>
<text x="260.8" y="29.5">332K</text>
<text x="263.3" y="24.4">30p</text>
<text x="31.5" y="33.9">SigIn</text>
<text x="31.5" y="31.4">RefIn</text>
<text x="38.7" y="32.9" transform="rotate(-90 38.7 32.9)">VDD</text>
<text x="39.9" y="31.4">FOUT</text>
<text x="41.3" y="33.9">PC1</text>
<text x="70.9" y="33.9">CKEN</text>
<text x="70.9" y="31.4">CLK</text>
<text x="78.1" y="32.9" transform="rotate(-90 78.1 32.9)">VDD</text>
<text x="81.7" y="33.9">Q1</text>
<text x="81.7" y="31.4">Q0</text>
<text x="94.1" y="35.2">R7</text>
<text x="98.9" y="35.2">154K</text>
<text x="101.2" y="32.6">R28</text>
<text x="106.5" y="32.6">150K</text>
<text x="169.3" y="33.9">SigIn</text>
<text x="169.3" y="31.4">RefIn</text>
<text x="176.5" y="32.9" transform="rotate(-90 176.5 32.9)">VDD</text>
<text x="177.7" y="31.4">FOUT</text>
<text x="179.1" y="33.9">PC1</text>
<text x="208.7" y="33.9">CKEN</text>
<text x="208.7" y="31.4">CLK</text>
<text x="215.9" y="32.9" transform="rotate(-90 215.9 32.9)">VDD</text>
<text x="219.5" y="33.9">Q1</text>
<text x="219.5" y="31.4">Q0</text>
<text x="231.4" y="35.2">R80</text>
<text x="236.6" y="35.2">154K</text>
<text x="239" y="32.6">R87</text>
<text x="244.3" y="32.6">150K</text>
<text x="14.8" y="38.3">C1</text>
<text x="31.5" y="39">C1</text>
<text x="31.5" y="41.5">C2</text>
<text x="39.3" y="41.5">VCOin</text>
<text x="41.3" y="36.4">PC2</text>
<text x="49.7" y="39">R4</text>
<text x="54.9" y="39">27K</text>
<text x="70.9" y="39">Reset</text>
<text x="81.7" y="41.5">Q4</text>
<text x="81.7" y="36.4">Q2</text>
<text x="81.7" y="39">Q3</text>
<text x="94.1" y="40.3">R8</text>
<text x="98.9" y="40.3">210K</text>
<text x="101.2" y="37.7">R68</text>
<text x="106.5" y="37.7">174K</text>
<text x="120.8" y="41.5">+</text>
<text x="129" y="41.5">U6A</text>
<text x="169.3" y="39">C1</text>
<text x="169.3" y="41.5">C2</text>
<text x="177.1" y="41.5">VCOin</text>
<text x="179.1" y="36.4">PC2</text>
<text x="187" y="39">R34</text>
<text x="192.7" y="39">27K</text>
<text x="208.7" y="39">Reset</text>
<text x="219.5" y="41.5">Q4</text>
<text x="219.5" y="36.4">Q2</text>
<text x="219.5" y="39">Q3</text>
<text x="231.4" y="40.3">R81</text>
<text x="236.6" y="40.3">210K</text>
<text x="239" y="37.7">R88</text>
<text x="244.3" y="37.7">174K</text>
<text x="257.3" y="41.5">+</text>
<text x="265.6" y="41.5">U6B</text>
<text x="13.8" y="42.8">300p</text>
<text x="31.5" y="46.6">R1</text>
<text x="41.1" y="46.6">PCP</text>
<text x="49.7" y="44.7">R5</text>
<text x="54.6" y="44.7">1.5K</text>
<text x="81.7" y="44.1">Q5</text>
<text x="81.7" y="46.6">Q6</text>
<text x="94.1" y="45.3">R9</text>
<text x="98.9" y="45.3">300K</text>
<text x="101.2" y="42.8">R69</text>
<text x="101.2" y="47.9">R70</text>
<text x="106.5" y="42.8">261K</text>
<text x="106.5" y="47.9">287K</text>
<text x="127" y="44.1">TL072CP</text>
<text x="151.6" y="42.8">300p</text>
<text x="169.3" y="46.6">R1</text>
<text x="178.9" y="46.6">PCP</text>
<text x="187" y="44.7">R35</text>
<text x="192.4" y="44.7">1.5K</text>
<text x="219.5" y="44.1">Q5</text>
<text x="219.5" y="46.6">Q6</text>
<text x="231.4" y="45.3">R82</text>
<text x="236.6" y="45.3">300K</text>
<text x="239" y="42.8">R89</text>
<text x="239" y="47.9">R90</text>
<text x="244.3" y="42.8">261K</text>
<text x="244.3" y="47.9">287K</text>
<text x="263.6" y="44.1">TL072CP</text>
<text x="13.2" y="51.2">R3</text>
<text x="20.6" y="51">10K</text>
<text x="31.5" y="49.1">R2</text>
<text x="39.7" y="49.1">SFout</text>
<text x="39.9" y="51.7">ZOUT</text>
<text x="55.6" y="51.7">10uF</text>
<text x="56.1" y="49.8">C2</text>
<text x="81.7" y="49.1">Q7</text>
<text x="81.7" y="51.7">Q8</text>
<text x="93.1" y="50.4">R141</text>
<text x="98.9" y="50.4">237K</text>
<text x="100.8" y="53">R143</text>
<text x="106.5" y="53">191K</text>
<text x="113.7" y="49.1">GND</text>
<text x="150.5" y="51.2">R30</text>
<text x="158.4" y="51">10K</text>
<text x="169.3" y="49.1">R2</text>
<text x="177.5" y="49.1">SFout</text>
<text x="177.7" y="51.7">ZOUT</text>
<text x="193.4" y="51.7">10uF</text>
<text x="194" y="49.8">C24</text>
<text x="219.5" y="49.1">Q7</text>
<text x="219.5" y="51.7">Q8</text>
<text x="230.9" y="50.4">R145</text>
<text x="236.6" y="50.4">237K</text>
<text x="238.6" y="53">R147</text>
<text x="244.3" y="53">191K</text>
<text x="251.5" y="49.1">GND</text>
<text x="31.5" y="54.2">Inh</text>
<text x="38.7" y="55.1" transform="rotate(-90 38.7 55.1)">VSS</text>
<text x="51.5" y="58">GND</text>
<text x="80" y="59.3">Cout</text>
<text x="81.7" y="54.2">Q9</text>
<text x="100" y="57.4">R71</text>
<text x="105.2" y="57.4">200K</text>
<text x="169.3" y="54.2">Inh</text>
<text x="176.5" y="55.1" transform="rotate(-90 176.5 55.1)">VSS</text>
<text x="189.3" y="58">GND</text>
<text x="217.8" y="59.3">Cout</text>
<text x="219.5" y="54.2">Q9</text>
<text x="238.4" y="57.4">R91</text>
<text x="243" y="57.4">200K</text>
<text x="22.3" y="60.5">GND</text>
<text x="78.1" y="60.2" transform="rotate(-90 78.1 60.2)">VSS</text>
<text x="160.1" y="60.5">GND</text>
<text x="215.9" y="60.2" transform="rotate(-90 215.9 60.2)">VSS</text>
<text x="36.3" y="66.2">GND</text>
<text x="75.5" y="70.7">GND</text>
<text x="174.1" y="66.2">GND</text>
<text x="213.3" y="70.7">GND</text>
<text x="16.6" y="76.4">GND</text>
<text x="154.4" y="76.4">GND</text>
<text x="124.7" y="87.9">C70</text>
<text x="261.9" y="87.9">C72</text>
<text x="36.5" y="90.6">+9V</text>
<text x="40.3" y="95.3">U5</text>
<text x="75.9" y="90.6">+9V</text>
<text x="79.7" y="95.3">U8</text>
<text x="126.2" y="94.9">30p</text>
<text x="174.9" y="90.6">+9V</text>
<text x="178.9" y="95.3">U10</text>
<text x="213.7" y="90.6">+9V</text>
<text x="217.6" y="95.3">U13</text>
<text x="263.3" y="94.9">30p</text>
<text x="31.5" y="101.8">RefIn</text>
<text x="39.9" y="101.8">FOUT</text>
<text x="40.6" y="98.1">CD4046</text>
<text x="70.9" y="101.8">CLK</text>
<text x="80" y="98.1">CD4017</text>
<text x="81.7" y="101.8">Q0</text>
<text x="94.3" y="99.9">R18</text>
<text x="99.5" y="99.9">162K</text>
<text x="121.6" y="99.9">R78</text>
<text x="126.2" y="99.9">332K</text>
<text x="169.9" y="101.8">RefIn</text>
<text x="178.3" y="101.8">FOUT</text>
<text x="179.1" y="98.1">CD4046</text>
<text x="208.7" y="101.8">CLK</text>
<text x="217.8" y="98.1">CD4017</text>
<text x="219.5" y="101.8">Q0</text>
<text x="231.4" y="99.9">R83</text>
<text x="236.6" y="99.9">162K</text>
<text x="257.5" y="100.6">R98</text>
<text x="261.4" y="100.6">332K</text>
<text x="31.5" y="104.4">SigIn</text>
<text x="38.7" y="103.4" transform="rotate(-90 38.7 103.4)">VDD</text>
<text x="41.3" y="106.9">PC2</text>
<text x="41.3" y="104.4">PC1</text>
<text x="70.9" y="104.4">CKEN</text>
<text x="78.1" y="103.4" transform="rotate(-90 78.1 103.4)">VDD</text>
<text x="81.7" y="104.4">Q1</text>
<text x="81.7" y="106.9">Q2</text>
<text x="94.3" y="105.7">R19</text>
<text x="99.5" y="105.7">154K</text>
<text x="101.9" y="103.1">R72</text>
<text x="107.1" y="103.1">150K</text>
<text x="169.9" y="104.4">SigIn</text>
<text x="177.2" y="103.4" transform="rotate(-90 177.2 103.4)">VDD</text>
<text x="179.7" y="106.9">PC2</text>
<text x="179.7" y="104.4">PC1</text>
<text x="208.7" y="104.4">CKEN</text>
<text x="215.9" y="103.4" transform="rotate(-90 215.9 103.4)">VDD</text>
<text x="219.5" y="104.4">Q1</text>
<text x="219.5" y="106.9">Q2</text>
<text x="231.4" y="105.7">R84</text>
<text x="236.6" y="105.7">154K</text>
<text x="239" y="103.1">R92</text>
<text x="244.3" y="103.1">150K</text>
<text x="13.8" y="113.3">300p</text>
<text x="31.5" y="109.5">C1</text>
<text x="31.5" y="112">C2</text>
<text x="39.3" y="112">VCOin</text>
<text x="49.2" y="109.5">R25</text>
<text x="54.9" y="109.5">27K</text>
<text x="70.9" y="109.5">Reset</text>
<text x="81.7" y="112">Q4</text>
<text x="81.7" y="109.5">Q3</text>
<text x="94.3" y="110.7">R22</text>
<text x="99.5" y="110.7">210K</text>
<text x="101.9" y="113.3">R74</text>
<text x="101.9" y="108.2">R73</text>
<text x="107.1" y="113.3">261K</text>
<text x="107.1" y="108.2">174K</text>
<text x="121.4" y="112">+</text>
<text x="129.7" y="112">U9A</text>
<text x="152.2" y="113.3">300p</text>
<text x="169.9" y="109.5">C1</text>
<text x="169.9" y="112">C2</text>
<text x="177.7" y="112">VCOin</text>
<text x="187.6" y="109.5">R32</text>
<text x="193.3" y="109.5">27K</text>
<text x="208.7" y="109.5">Reset</text>
<text x="219.5" y="112">Q4</text>
<text x="219.5" y="109.5">Q3</text>
<text x="231.4" y="110.7">R85</text>
<text x="236.6" y="110.7">210K</text>
<text x="239" y="108.2">R93</text>
<text x="239" y="113.3">R94</text>
<text x="244.3" y="108.2">174K</text>
<text x="244.3" y="113.3">261K</text>
<text x="257.3" y="112">+</text>
<text x="265.6" y="112">U9B</text>
<text x="31.5" y="117.1">R1</text>
<text x="31.5" y="119.6">R2</text>
<text x="39.7" y="119.6">SFout</text>
<text x="41.1" y="117.1">PCP</text>
<text x="49.2" y="115.2">R26</text>
<text x="54.6" y="115.2">1.5K</text>
<text x="81.7" y="114.5">Q5</text>
<text x="81.7" y="117.1">Q6</text>
<text x="81.7" y="119.6">Q7</text>
<text x="94.3" y="115.8">R27</text>
<text x="99.5" y="115.8">300K</text>
<text x="101.9" y="118.4">R75</text>
<text x="107.1" y="118.4">287K</text>
<text x="114.4" y="119.6">GND</text>
<text x="127.7" y="114.5">TL072CP</text>
<text x="169.9" y="117.1">R1</text>
<text x="169.9" y="119.6">R2</text>
<text x="178.1" y="119.6">SFout</text>
<text x="179.5" y="117.1">PCP</text>
<text x="187.6" y="115.2">R33</text>
<text x="193.1" y="115.2">1.5K</text>
<text x="219.5" y="114.5">Q5</text>
<text x="219.5" y="117.1">Q6</text>
<text x="219.5" y="119.6">Q7</text>
<text x="231.4" y="115.8">R86</text>
<text x="236.6" y="115.8">300K</text>
<text x="239" y="118.4">R95</text>
<text x="244.3" y="118.4">287K</text>
<text x="251.5" y="119.6">GND</text>
<text x="263.6" y="114.5">TL072CP</text>
<text x="13.5" y="121.5">R21</text>
<text x="20" y="121.5">10K</text>
<text x="31.5" y="124.7">Inh</text>
<text x="38.7" y="125.6" transform="rotate(-90 38.7 125.6)">VSS</text>
<text x="39.9" y="122.2">ZOUT</text>
<text x="55.6" y="122.2">10uF</text>
<text x="56.2" y="120.3">C18</text>
<text x="81.7" y="124.7">Q9</text>
<text x="81.7" y="122.2">Q8</text>
<text x="93.1" y="120.9">R142</text>
<text x="98.9" y="120.9">237K</text>
<text x="100.8" y="123.4">R144</text>
<text x="106.5" y="123.4">191K</text>
<text x="152" y="121.5">R29</text>
<text x="158.4" y="121.5">10K</text>
<text x="169.9" y="124.7">Inh</text>
<text x="177.2" y="125.6" transform="rotate(-90 177.2 125.6)">VSS</text>
<text x="178.3" y="122.2">ZOUT</text>
<text x="194" y="122.2">10uF</text>
<text x="194.6" y="120.3">C23</text>
<text x="219.5" y="124.7">Q9</text>
<text x="219.5" y="122.2">Q8</text>
<text x="230.9" y="120.9">R146</text>
<text x="236.6" y="120.9">237K</text>
<text x="238.6" y="123.4">R148</text>
<text x="244.3" y="123.4">191K</text>
<text x="22.3" y="130.4">GND</text>
<text x="51.5" y="128.5">GND</text>
<text x="78.1" y="130.7" transform="rotate(-90 78.1 130.7)">VSS</text>
<text x="80" y="129.8">Cout</text>
<text x="101.2" y="127.9">R76</text>
<text x="105.8" y="127.9">200K</text>
<text x="160.7" y="130.4">GND</text>
<text x="189.9" y="128.5">GND</text>
<text x="215.9" y="130.7" transform="rotate(-90 215.9 130.7)">VSS</text>
<text x="217.8" y="129.8">Cout</text>
<text x="238.4" y="127.9">R96</text>
<text x="243" y="127.9">200K</text>
<text x="36.3" y="136.7">GND</text>
<text x="174.7" y="136.7">GND</text>
<text x="75.6" y="141.8">GND</text>
<text x="213.3" y="141.2">GND</text>
<text x="16.6" y="145.6">GND</text>
<text x="155" y="145.6">GND</text>
<text x="116.7" y="153.4">+12V</text>
<text x="127.6" y="160.1" transform="rotate(-90 127.6 160.1)">V+</text>
<text x="139.1" y="160.1" transform="rotate(-90 139.1 160.1)">V+</text>
<text x="127.8" y="162.2">U6C</text>
<text x="139.2" y="162.2">U9C</text>
<text x="38.4" y="173.2">+9V</text>
<text x="117.1" y="171.7">-12V</text>
<text x="117.3" y="175">+12V</text>
<text x="129.5" y="178.1">C5</text>
<text x="137.3" y="178.1">C11</text>
<text x="41.1" y="185.7">100nF</text>
<text x="41.5" y="183.8">C6</text>
<text x="48.1" y="185.7">100nF</text>
<text x="48.6" y="183.8">C30</text>
<text x="55.1" y="185.7">100nF</text>
<text x="55.5" y="183.8">C31</text>
<text x="62.1" y="185.7">100nF</text>
<text x="62.5" y="183.8">C33</text>
<text x="69" y="185.7">100nF</text>
<text x="69.4" y="183.8">C7</text>
<text x="76" y="185.7">100nF</text>
<text x="76.5" y="183.8">C32</text>
<text x="83" y="185.7">100nF</text>
<text x="83.5" y="183.8">C34</text>
<text x="90" y="185.7">100nF</text>
<text x="90.5" y="183.8">C36</text>
<text x="127.5" y="181.9">100nF</text>
<text x="135.1" y="181.9">100nF</text>
<text x="127.5" y="190.7">100nF</text>
<text x="129.6" y="187">C10</text>
<text x="135.1" y="190.7">100nF</text>
<text x="137.3" y="187">C12</text>
<text x="87.1" y="196.4">GND</text>
<text x="116.9" y="193.9">-12V</text>
</g>
<g font-size="1.8" fill="#008400">
<text x="152.7" y="38.3">C21</text>
<text x="14.9" y="108.8">C15</text>
<text x="153.3" y="108.8">C20</text>
</g>
<text font-size="1.8" fill="#0000c2" x="141.6" y="113.6">5Vpeak</text>
<g font-size="1.4" fill="#008484">
<text x="18.2" y="62.3" transform="rotate(-90 18.2 62.3)">CCW</text>
<text x="22.8" y="64.1">Wiper</text>
<text x="156" y="62.3" transform="rotate(-90 156 62.3)">CCW</text>
<text x="160.6" y="64.1">Wiper</text>
<text x="18.2" y="69.4" transform="rotate(-90 18.2 69.4)">CW</text>
<text x="156" y="69.4" transform="rotate(-90 156 69.4)">CW</text>
<text x="18.2" y="131.5" transform="rotate(-90 18.2 131.5)">CCW</text>
<text x="156.6" y="131.5" transform="rotate(-90 156.6 131.5)">CCW</text>
<text x="22.8" y="133.3">Wiper</text>
<text x="161.2" y="133.3">Wiper</text>
<text x="18.2" y="138.6" transform="rotate(-90 18.2 138.6)">CW</text>
<text x="156.6" y="138.6" transform="rotate(-90 156.6 138.6)">CW</text>
</g>
</svg>
